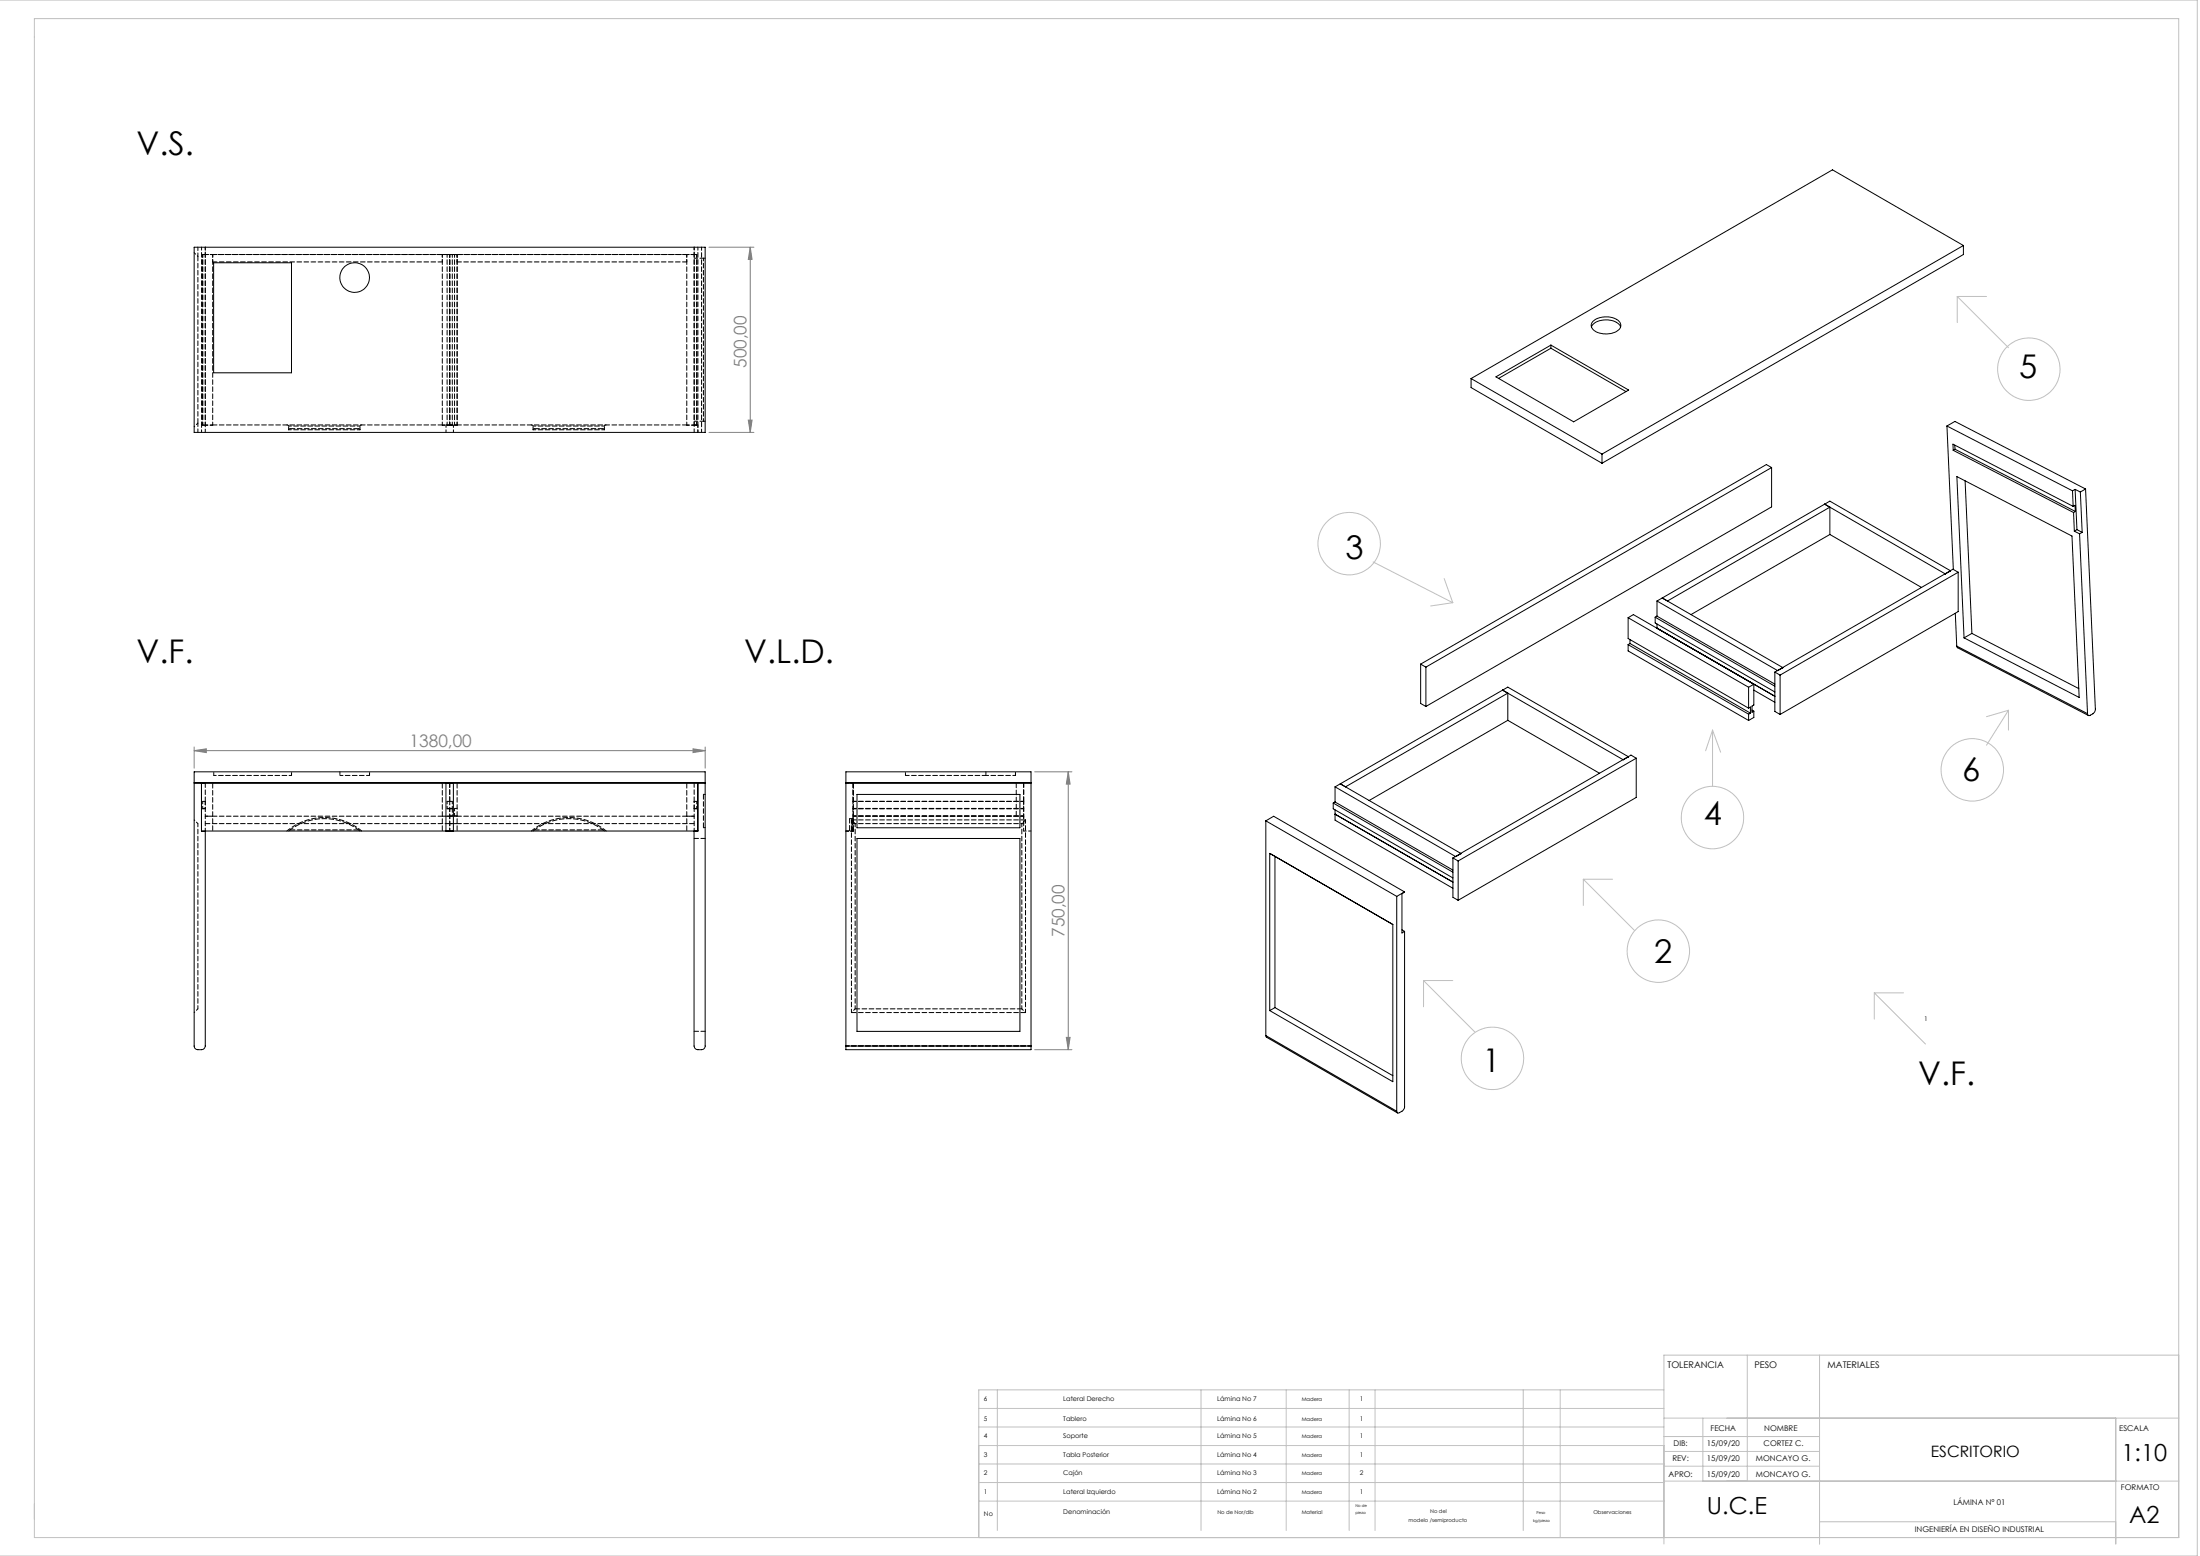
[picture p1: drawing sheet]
<svg xmlns="http://www.w3.org/2000/svg" width="594mm" height="420mm" viewBox="0 0 594 420" stroke-linecap="round" stroke-linejoin="round" font-family="sans-serif">
<g fill="none" stroke="#c0c0c0" stroke-width=".27">
<path d="M-.1 0h593.4v420h-593.4M9.3 5h579v410h-579zM528.5 80v7.1M528.5 80h7.9M528.5 80l13.8 13.9M370.7 151.7l21.6 11M389.9 156.2l2.4 6.5M392.3 162.7l-6 .9M462.4 197.1v15M462.4 197.1l2.2 5.9M462.4 197.1l-1.9 5.6M542.3 191.7l-5.9 9.4"/>
<path d="M542.3 191.7v5.4M542.3 191.7l-5.9 1.7M427.5 237.3v7.1M427.5 237.3h7.9M427.5 237.3l13.8 13.9M384.4 264.7v7.1M384.4 264.7h7.9M384.4 264.7l13.8 13.8M506.1 268v7.1M506.1 268h7.9M506.1 268l13.8 13.8M269.3 375.2v37.9"/>
<path d="M324.3 375.2v37.9M347.3 375.2v37.9M364.3 375.2v37.9M371.3 375.2v37.9M411.3 375.2v37.9M421.3 375.2v39.8M449.3 375.2h-185v39.8M471.8 365.8v34M491.3 365.8v51M588.3 365.8h-139v51M264.3 395.2h185M264.3 390.2h185"/>
<path d="M264.3 380.2h185M264.3 385.2h185M449.3 382.8h139M449.3 399.8h139M449.3 395.8h42M449.3 391.8h42M449.3 387.8h42M459.8 382.8v17M571.3 382.8v34M264.3 405.2h185M264.3 400.2h185M491.3 410.8h80"/>
<circle cx="547.8" cy="99.7" r="8.4"/>
<circle cx="364.3" cy="146.8" r="8.4"/>
<circle cx="532.5" cy="207.8" r="8.4"/>
<circle cx="462.4" cy="220.7" r="8.4"/>
<circle cx="447.8" cy="256.7" r="8.4"/>
<circle cx="403" cy="285.7" r="8.4"/>
</g>
<g fill="none" stroke="#808080" stroke-width=".27">
<path d="M191.4 66.7h12.2M202.6 66.7v50M202.6 66.7l.5 3.3h-1.1zM191.4 116.7h12.2M202 113.4h1.1l-.5 3.3zM52.4 202.6l3.3-.5v1zM52.4 201.6v5.7M52.4 202.6h138M187.1 202.1l3.3 .5-3.3 .5zM190.4 201.6v5.7M279.4 208.3h10M288.4 208.3l.5 3.3h-1z"/>
<path d="M288.4 208.3v75M279.4 283.3h10M287.9 280h1l-.5 3.3z"/>
</g>
<g fill="#808080">
<path d="M187.1 202.1l3.3 .5-3.3 .5zM52.4 202.6l3.3-.5v1z"/>
<path d="M202.6 66.7l.5 3.3h-1.1zM202 113.4h1.1l-.5 3.3z"/>
<path d="M288.4 208.3l.5 3.3h-1zM287.9 280h1l-.5 3.3z"/>
</g>
<g fill="none" stroke="#000" stroke-width=".27">
<path d="M52.4 66.7h138v50h-138zM57.7 70.9h21v29.7h-21zM530.1 66.3v2.4l-97.6 56.3M530.1 66.3l-97.6 56.3M530.1 66.3l-35.3-20.5-97.6 56.4M418.7 94l-14.1 8.1M418.7 94l20.3 11.7M418.7 93.2v.8M429.7 88.2a4.5 4.5 0 0 1 5.2-1.8l1 .3a2.68 2.68 0 0 1 1.7 1.5M430.1 86.8a5.7 5.7 0 0 1 7.2 .1 1.81 1.81 0 0 1-1.2 2.8 5.6 5.6 0 0 1-6.2-1.1 1.39 1.39 0 0 1 .2-1.8zM397.2 102.2l35.3 20.4M397.2 102.2v2.4l35.3 20.4"/>
<path d="M403.9 101.7l14.8-8.5 21 12.1-14.8 8.6zM525.7 115l33.9 17.5M525.7 115l2.1-1.2 35.3 18.2M525.7 115l1.7 38.7M432.5 122.6v2.4M478.3 126.2v10.6l-93.3 53.9M478.3 126.2l-93.3 53.9M478.3 126.2l-1.4-.8-93.3 53.9M492.7 136.1l1.4 .8M492.7 136.1l-43.9 25.3M492.7 136.1l32.5 18.8M492.7 136.1l1.4-.8 32.5 18.7"/>
<path d="M494.1 136.9l-43.9 25.3-1.4-.8M494.1 136.9v7.4M527.4 121.5l-.1-1.6 32.5 16.8M527.4 121.5l32.5 16.8M527.8 120.2l.1 1.1M527.9 121.3l32.5 16.8M527.9 121.3l-.5 .2M528.4 128.6l31 16.1 2 43.6-31.1-16.1zM530.6 129.8l1.8 41.2M559.6 132.5l.2 4.2M559.8 136.7l.4-.3 .2 1.7M559.9 138.3l.2 5.1"/>
<path d="M560.3 132.1l1.4 .7M560.3 132.1l-.7 .4M560.3 132.1l.5 10.9M560.4 138.1l-.5 .2M561.7 132.8l.5 10.9M563.1 132l2.6 59.4-.2 .9-1.1 .8a.46 .46 0 0 1-.5 0 .46 .46 0 0 1-.3-.5M563.1 132l-1.4 .8M494.1 144.3l-37.5 21.6M494.1 144.3l24.7 14.3M525.2 154.9h.1M526.6 154l-46.7 27M526.6 154l.7-.3 1.4 .8"/>
<path d="M526.6 154v.1M526.6 154l-1.4 .9M528.7 154.5l-48.1 27.7M528.7 154.5v10.6l-48.1 27.7M560.1 143.4l1.4 .7M560.8 143l1.4 .7M560.8 143l-.7 .4M561.5 144.1l2.1 48.5M562.2 143.7l-.7 .4M383.6 179.3v10.6l1.4 .8M383.6 179.3l1.4 .8M439.6 166.7v5.6l32.5 18.9"/>
<path d="M439.6 174v1.7l32.5 18.8M439.6 166.7l32.5 18.8M439.6 166.7l1.4-.8 38.2 22M439.6 174l32.5 18.8M440.1 173.7l32.5 18.8M440.1 172.6v1.1M440.1 173.7l-.5 .3M446.9 166.6l32.3 18.6M446.9 166.6v1.6l32.3 18.6M447.4 162.2v4.1M447.4 168.4v1.2M447.4 162.2l32.5 18.8"/>
<path d="M447.4 166.3l31.8 18.4M447.4 166.3l-.5 .3M448.8 161.4l-1.4 .8M448.8 161.4l32.5 18.8M527.9 165.5l.4 8.9M528.3 174.4l.3 .5 35.3 18.2M528.3 174.4l35.3 18.2M532.4 171l-2.1 1.2M532.4 171l28.9 14.9M385 180.1v10.6M405.7 186.3l32.5 18.8 1.4-.9M405.7 186.3l1.4 .8"/>
<path d="M405.7 186.3l-43.8 25.3M405.7 186.3l1.4-.8 32.5 18.7M407.1 187.1l-43.8 25.3-1.4-.8M407.1 187.1v7.3M407.1 194.4l-37.5 21.7M407.1 194.4l24.8 14.3M472.1 185.5v5.7M472.1 192.8v1.7M472.1 185.5l1.4-.8v5.6l-.5 .3v1.6l.5-.2M472.1 191.2l.5-.4v1.7M472.6 192.5l-.5 .3M473 191.7l.5 .3"/>
<path d="M473.5 192v1.7l-1.4 .8M473.5 186.3l5.7 3.3M479.2 181.4l1.4 .8M479.2 181.4v10.6l1.4 .8M479.9 181l-.7 .4M480.6 182.2v10.6M481.3 180.2l-1.4 .8M481.3 180.2v.1M52.4 211.3h138M54.4 211.3v13.1h1M55.4 211.3l-1 .1M120.4 211.3v13"/>
<path d="M122.4 211.3v13M188.4 211.3v13h-134M228.4 211.3h50M231.4 214.4h44v9h-44zM360 216.8l32.3 18.6M360 216.8v1.5l32.3 18.7M360.5 212.4v4.1M360.5 218.6v2.8l31.8 18.4M360.5 219.8l31.8 18.3M360.5 212.4l32.5 18.8M360.5 216.5l31.8 18.4M360.5 216.5l-.5 .3"/>
<path d="M361.9 211.6l-1.4 .8M361.9 211.6l32.5 18.7M439.6 204.2v.1M439.6 204.2l.8-.4 1.4 .9M439.6 204.2l-45.2 26.1M441.8 204.7l-48.1 27.7M441.8 204.7v10.5l-48.1 27.8M55.4 224.3v58a1.02 1.02 0 0 1-1 1h-1a.96 .96 0 0 1-1-1v-74h138v74a.96 .96 0 0 1-1 1h-1a1.02 1.02 0 0 1-1-1v-58M231.4 226.3h44v52.1h-44zM341.8 221.6l35.3 20.4M341.8 221.6v57.9M341.8 221.6l2.1-1.3 35.3 20.5"/>
<path d="M342.8 230.3v42.5M342.8 230.3l33.3 19.2v42.5l-33.3-19.2M342.8 230.3l1.4 .9v40.8M392.3 231.6l1.4 .8M392.3 231.6v10.6l1.4 .8M393 231.2l-.7 .4M393.7 232.4v10.6M394.4 230.3l-1.4 .9M394.4 230.3v.2M377.1 242v57.9M378.5 251l.7 .4M379.2 251.4v47.5l-.4 .8-1 .6a.42 .42 0 0 1-.5 .1 .42 .42 0 0 1-.2-.5"/>
<path d="M379.2 240.8l-2.1 1.2M379.2 240.8h.1M379.2 240.8l-.7 .4v10.6l.7-.4M341.8 279.5l.2 .5 35.3 20.4M341.8 279.5l35.3 20.4M344.2 272l31.9 18.4M344.2 272l-1.4 .8M228.4 282.3v1h50v-1M228.4 282.3v-74h50v74M228.4 282.3h50"/>
<circle cx="95.8" cy="74.9" r="4"/>
</g>
<g fill="none" stroke="#000" stroke-width=".27" stroke-dasharray="1.3 .6" stroke-dashoffset=".3">
<path d="M53.4 69.2v-2.5M54.7 68.7h.7M187.4 69.7h2.5M188.1 68.7h-.7M53.4 116.7v-2.5M54.7 114.8h.7M187.4 114.8h.7M187.4 113.7h2.5M54.7 216.3h.7M54.7 218.2h.7M55.4 218.3h-.7M120.7 216.3h.7"/>
<path d="M120.7 218.2h.7M121.4 218.2h.7M121.4 216.3h.7M121.4 218.3h-.7M122.1 218.3h-.7M122.1 218.2h-.7M122.7 218.2h.7M187.4 216.3h.7M188.1 218.3h-.7M188.1 218.2h-.7M244.5 209.3h21.7M78.3 224a15.5 15.5 0 0 1 18.5 0"/>
<path d="M122.1 220.2h-.7M122.7 220.2h.7M144.3 224a15.5 15.5 0 0 1 18.5 0M230.1 221h-.7"/>
</g>
<g fill="none" stroke="#000" stroke-width=".27" stroke-dasharray="1.3 .6" stroke-dashoffset=".6">
<path d="M55.4 66.7v2M57.4 70.7v-2M57.4 68.7h-2M119.4 70.7v-2M119.4 68.7h2M121.4 68.7h2M123.4 70.7v-2M123.4 68.7h-2M185.4 70.7v-2M185.4 68.7h2M187.4 66.7v2M54.4 114.7v2"/>
<path d="M55.4 114.8h2M57.4 114.7h-2M119.4 114.8h2M119.4 114.7h2M120.4 114.7v2M121.4 114.7h2M121.4 114.8h2M122.4 114.7v2M123.4 114.7h-2M185.4 114.8h2M185.4 114.7h2M188.4 114.7v2"/>
<path d="M54.7 218.3v-2M57.7 209.3h21M120.7 218.3v-2M122.1 216.3v2M122.7 218.2v2M188.1 216.3v2M230.3 216.3v2M230.4 211.4h-2M276.4 218.3v2M276.4 216.3v2M57.4 220.3h-2M119.4 220.3h2"/>
<path d="M121.4 222.3h2M123.4 220.3h-2M185.4 220.3h2M230.4 224.3h-2M230.4 224.4h-2M276.4 220.3v2M278.4 224.3h-2"/>
</g>
<path d="M187.4 114.8v1.9M55.4 218.2v-1.9M121.4 218.2v-1.9M187.4 216.3v1.9M276.4 218.2v-1.9M122.1 220.2v-1.9" fill="none" stroke="#000" stroke-width=".27" stroke-dasharray="1.3 .6" stroke-dashoffset="1"/>
<g fill="none" stroke="#000" stroke-width=".27" stroke-dasharray="1.3 .6">
<path d="M189.9 69.7h.5M53.4 114.2v-45M54.7 114.8v-.1M55.4 114.8v-.1M57.4 114.8v-.1M77.5 114.7l.4 .3M78.3 115.7h18.5M78.3 115.7l-.4 .3M97.2 115l.5-.3M97.2 116l-.4-.3M119.4 114.8v-.1M120.7 114.8v-.1"/>
<path d="M121.4 114.8v-.1M122.1 114.8v-.1M123.4 114.8v-.1M143.5 114.7l.4 .3M144.3 115.7h18.5M144.3 115.7l-.4 .3M163.2 115l.5-.3M163.2 116l-.4-.3M185.4 114.8v-.1M187.4 114.8v-.1M188.1 114.8v-.1M189.9 113.7h.5"/>
<path d="M55.4 218.2v.1M121.4 211.3v5M121.4 216.3v-5M121.4 218.3v-.1M121.4 218.2v.1M187.4 211.3v5M187.4 218.3v-.1M189.9 214.4h.5M230.3 216.3h.1M230.3 218.3h.1M230.3 211.3v5M276.4 211.3v5"/>
<path d="M55.4 222.3h66M55.4 220.3h66M78.3 224l-.4 .3M96.8 224h-18.5M97.2 224.3l-.4-.3M121.4 222.3h66M121.4 220.3h66M144.3 224l-.4 .3M162.8 224h-18.5M163.2 224.3l-.4-.3M189.9 223.4h.5M229.1 224.3l.3-.3"/>
<path d="M230.4 224.4v-.1M230.4 220.7l-.3 .3M276.9 221.3h-47M229.9 273.3h47M275.9 272.3h-45"/>
</g>
<path d="M97.7 224.3a15.8 15.8 0 0 0-20.2 0M163.7 224.3a15.8 15.8 0 0 0-20.2 0" fill="none" stroke="#000" stroke-width=".27" stroke-dasharray="1.3 .6" stroke-dashoffset=".2"/>
<path d="M119.4 70.7h-62M119.4 68.7h-62M185.4 70.7h-62M185.4 68.7h-62M57.4 114.7h62M123.4 114.7h62M55.4 216.3v-4.9M187.4 226.3h3M229.4 221v3M230.1 224.3v-3.3v3.3M187.4 278.4h3" fill="none" stroke="#000" stroke-width=".27" stroke-dasharray="1.3 .6" stroke-dashoffset=".1"/>
<g fill="none" stroke="#000" stroke-width=".27" stroke-dasharray="1.3 .6" stroke-dashoffset=".5">
<path d="M54.7 68.7v46M55.4 68.7v46M57.4 68.7v46M121.4 68.7v46M122.1 68.7v46M122.7 68.7v46M123.4 68.7v46M188.1 68.7v46M189.9 69.7v44M54.4 114.7h1M54.7 114.7v-46M77.9 115h19.3"/>
<path d="M77.9 116h19.3M77.9 116v-1M97.2 116v-1M119.4 114.7v-46M120.4 114.7h1M120.7 114.7v-46M121.4 114.7v-46M121.4 114.7h1M123.4 114.7v-46M143.9 115h19.3M143.9 116h19.3M143.9 116v-1"/>
<path d="M163.2 116v-1M185.4 114.7v-46M187.4 114.7h1M187.4 114.7v-46M188.1 114.7v-46M188.4 114.7h-1M57.7 209.3v-1M78.7 209.3v-1M91.8 208.3v1M99.8 209.3v-1M121.4 218.3v6M187.4 218.3v6"/>
<path d="M230.3 218.3v6M230.4 218.2h46M230.4 216.3h46M244.5 209.3v-1M266.2 209.3h4M266.2 208.3v1M270.2 209.3h4M274.2 209.3v-1M276.4 216.3h-46M276.4 218.3v6M276.4 218.3h-46M55.4 224.3v-6"/>
<path d="M121.4 224.3v-6M230.4 220.2h46M230.4 220.3h46M230.4 222.3h46M276.4 220.3h-46"/>
</g>
<path d="M57.4 211.3v13M123.4 211.3v13M189.9 214.4v9M230.4 211.3v13M119.4 224.3v-13M185.4 224.3v-13M230.4 224.3v-13M274.4 220.3v-9" fill="none" stroke="#000" stroke-width=".27" stroke-dasharray="1.3 .6" stroke-dashoffset="-.1"/>
<g fill="none" stroke="#000" stroke-width=".27" stroke-dasharray="1.3 .6" stroke-dashoffset=".4">
<path d="M54.4 66.7v48M55.4 68.7h132M189.4 66.7v50M55.4 116.7v-50M187.4 114.7v-48M188.4 114.7v-48M91.8 209.3h8M229.9 221.3v52M275.9 222.3v50M53.4 272.3v-50M230.9 272.3v-50M276.9 273.3v-52"/>
<path d="M228.4 282.3h50M278.4 282.3h-50"/>
</g>
<path d="M52.4 68.2l1 1M53.4 114.2l-1 1M53.4 222.3l-1-1M230.9 222.3l-1-1M276.9 221.3l-1 1M53.4 272.3l-1 1M230.9 272.3l-1 1M275.9 272.3l1 1" fill="none" stroke="#000" stroke-width=".27" stroke-dasharray="1.3 .6" stroke-dashoffset=".7"/>
<g font-size="8.8">
<text x="36.9" y="41.7">V.S.</text>
<text x="545.1" y="102">5</text>
<text x="363.3" y="150.9">3</text>
<text x="36.9" y="179.1">V.F.</text>
<text x="201" y="179.1">V.L.D.</text>
<text x="529.8" y="210.9">6</text>
<text x="460" y="222.8">4</text>
<text x="446.6" y="259.9">2</text>
<text x="400.3" y="289.3">1</text>
<text x="517.9" y="293">V.F.</text>
</g>
<g font-size="6.3">
<text x="572.8" y="394.4">1:10</text>
<text x="460.9" y="408.7">U.C.E</text>
<text x="574.9" y="411.1">A2</text>
</g>
<g font-size="4.7" fill="#808080">
<text x="201.6" y="99.3" transform="rotate(-90 201.6 99.3)">500,00</text>
<text x="110.6" y="201.6">1380,00</text>
<text x="287.4" y="252.9" transform="rotate(-90 287.4 252.9)">750,00</text>
</g>
<text font-size="4.2" x="521.3" y="393.2">ESCRITORIO</text>
<g font-size="2.5">
<text x="450.2" y="369.2">TOLERANCIA</text>
<text x="473.7" y="369.2">PESO</text>
<text x="493.4" y="369.2">MATERIALES</text>
</g>
<g font-size="2.1">
<text x="461.9" y="386.2">FECHA</text>
<text x="476.4" y="386.2">NOMBRE</text>
<text x="572.2" y="386.2">ESCALA</text>
<text x="451.5" y="394.4">REV:</text>
<text x="451.9" y="390.3">DIB:</text>
<text x="460.9" y="390.3">15/09/20</text>
<text x="460.9" y="394.4">15/09/20</text>
<text x="474.1" y="394.4">MONCAYO G.</text>
<text x="476.2" y="390.3">CORTEZ C.</text>
<text x="450.5" y="398.7">APRO:</text>
<text x="460.9" y="398.7">15/09/20</text>
<text x="474.1" y="398.7">MONCAYO G.</text>
<text x="527.4" y="406.3">LÁMINA N° 01</text>
<text x="572.7" y="402.2">FORMATO</text>
<text x="517" y="413.4">INGENIERÍA EN DISEÑO INDUSTRIAL</text>
</g>
<g font-size="1.8">
<text x="519.5" y="275.6">1</text>
<text x="265.6" y="383.4">5</text>
<text x="265.6" y="378.1">6</text>
<text x="287.1" y="383.4">Tablero</text>
<text x="287.1" y="378.1">Lateral Derecho</text>
<text x="328.6" y="383.4">Lámina No 6</text>
<text x="328.6" y="378.1">Lámina No 7</text>
<text x="367.2" y="383.4">1</text>
<text x="367.2" y="378.1">1</text>
<text x="265.6" y="388.2">4</text>
<text x="287.1" y="388.2">Soporte</text>
<text x="328.6" y="388.2">Lámina No 5</text>
<text x="367.2" y="388.2">1</text>
<text x="265.6" y="393.2">3</text>
<text x="287.1" y="393.2">Tabla Posterior</text>
<text x="328.6" y="393.2">Lámina No 4</text>
<text x="367.2" y="393.2">1</text>
<text x="265.6" y="398.2">2</text>
<text x="287.1" y="398.2">Cajón</text>
<text x="328.6" y="398.2">Lámina No 3</text>
<text x="367.2" y="398.2">2</text>
<text x="265.6" y="403.3">1</text>
<text x="287.1" y="403.3">Lateral Izquierdo</text>
<text x="328.6" y="403.3">Lámina No 2</text>
<text x="367.2" y="403.3">1</text>
<text x="265.6" y="409.3">No</text>
<text x="287.1" y="408.7">Denominación</text>
</g>
<g font-size="1.4">
<text x="351.5" y="383.4">Madera</text>
<text x="351.5" y="378.1">Madera</text>
<text x="351.5" y="388.2">Madera</text>
<text x="351.5" y="393.2">Madera</text>
<text x="351.5" y="398.2">Madera</text>
<text x="351.5" y="403.3">Madera</text>
<text x="328.7" y="408.7">No de Nor/dib</text>
<text x="351.5" y="408.7">Material</text>
<text x="380.3" y="410.7">modelo /semiproducto</text>
<text x="386.2" y="408.3">No del</text>
<text x="430.2" y="408.7">Observaciones</text>
</g>
<g font-size="1.1">
<text x="366" y="406.7">No de</text>
<text x="366" y="408.7">pieza</text>
<text x="414" y="410.7">kg/pieza</text>
<text x="414.8" y="408.7">Peso</text>
</g>
</svg>
